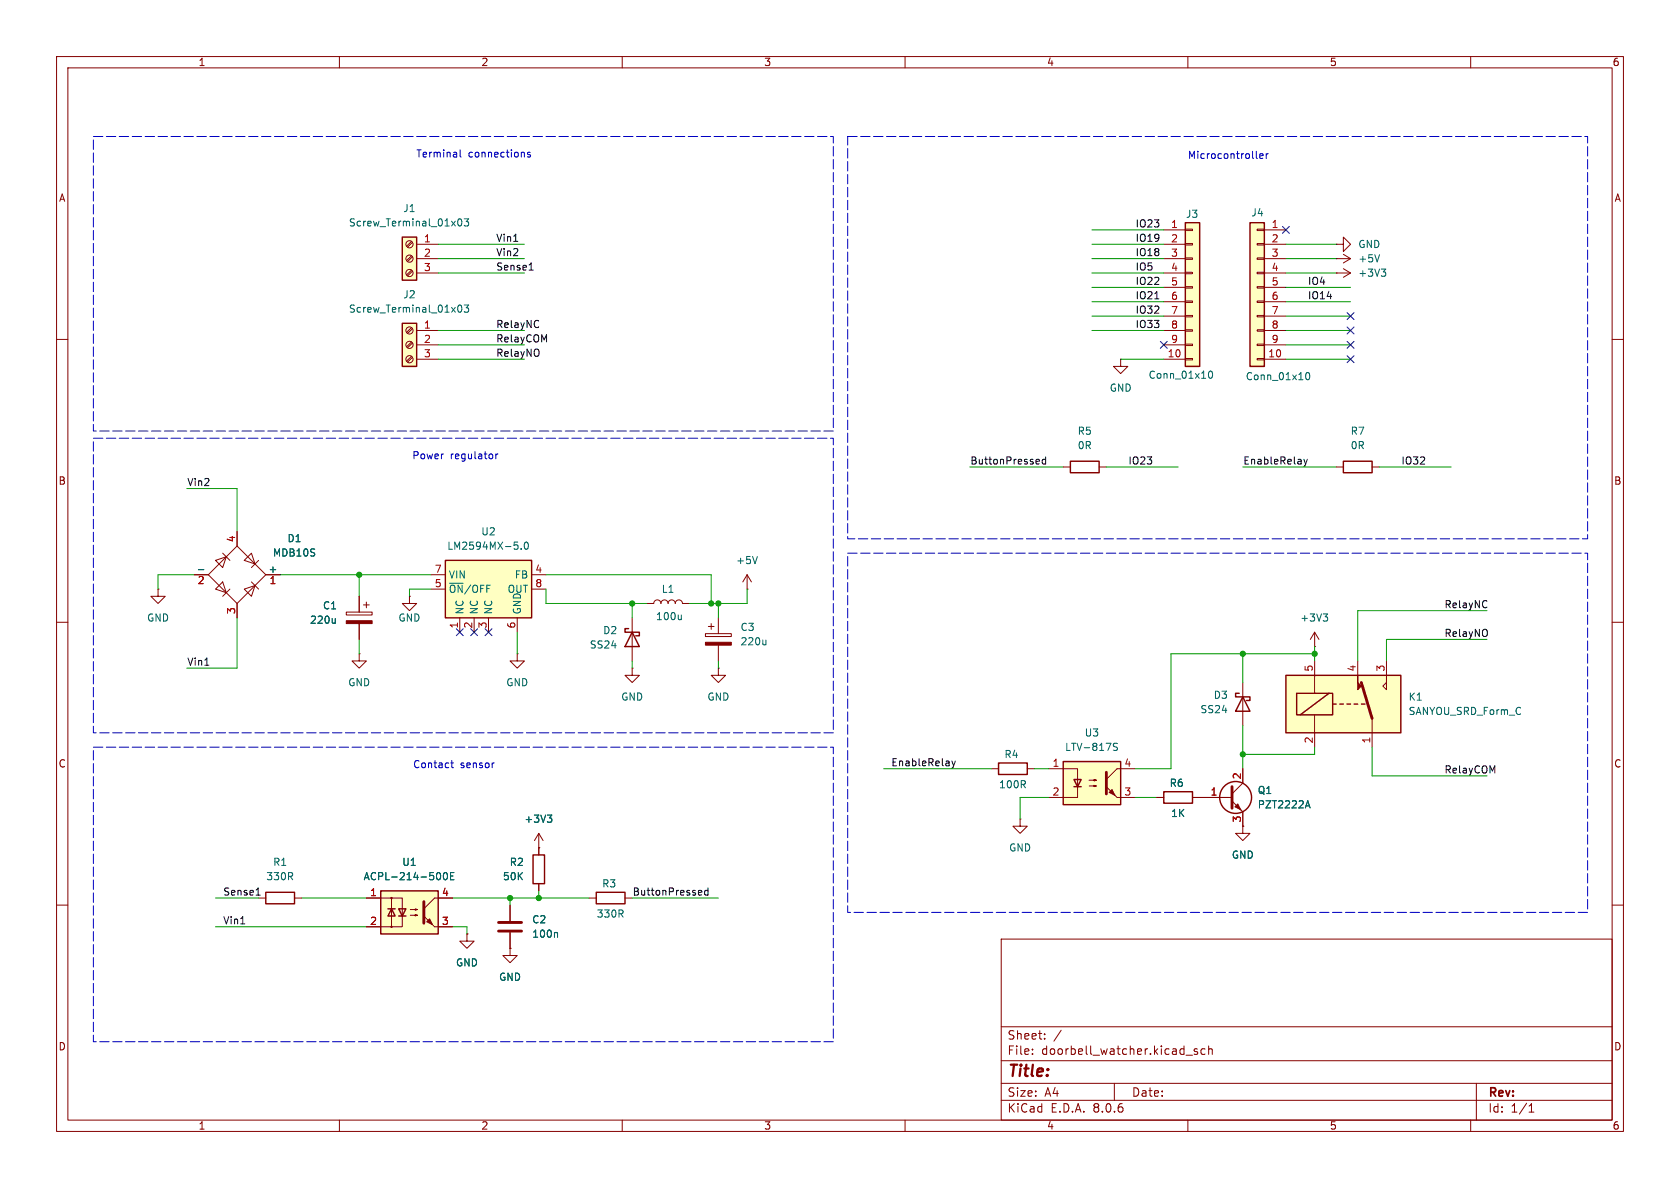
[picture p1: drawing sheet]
<svg xmlns="http://www.w3.org/2000/svg" width="297mm" height="210mm" viewBox="0 0 297 210" stroke-linecap="round" stroke-linejoin="round" font-family="sans-serif">
<g fill="none" stroke="#840000" stroke-width=".18">
<path d="M10 10h277v190h-277zM12 12h273v186h-273zM60 10v2M110 10v2M160 10v2M210 10v2M260 10v2M10 60h2M285 60h2M10 110h2M114.3 106.7h1.3a.64 .64 0 0 1 .6-.7 .64 .64 0 0 1 .6 .7 .64 .64 0 0 1 .7-.7 .64 .64 0 0 1 .6 .7 .64 .64 0 0 1 .6-.7 .64 .64 0 0 1 .7 .7 .64 .64 0 0 1 .6-.7 .64 .64 0 0 1 .6 .7h1.3M285 110h2"/>
<path d="M10 160h2M285 160h2M177 166h108v32h-108zM60 198v2M110 198v2M160 198v2M177 194.5h108M177 191.5h108M177 187.5h108M177 181.5h108M182.5 186.3v.1M182.5 185.5v.1"/>
<path d="M184.7 183.6v.1M184.7 182.8v.1M187.6 182.1l-1.3 2M197 191.5v3M209.7 186.5h1.1M210 198v2M211.7 185.5l-.4-.1-.2 .2 .1 .2 .5 .2v.3h-.6M213 185.5l-.4-.1-.3 .3v.4l.2 .2h.5M213.7 185.5l.2-.1 .3 .1 .1 .9M213.7 184.9v1.5M260 198v2M261 191.5v6.5"/>
<path d="M270.3 196.6h.9M270.3 195.5l.4-.4v1.5"/>
</g>
<path d="M120.5 108.7v.8M120.5 109.4l-.2 .1" fill="none" stroke="#006464" stroke-width=".18"/>
<path d="M209.5 39.4h2.6v25.4h-2.6z" fill="#ffffc2"/>
<g fill="none" stroke="#840000" stroke-width=".18">
<path d="M205.7 40.6h3.8M205.7 43.2h3.8M205.7 45.7h3.8M205.7 48.3h3.8M205.7 50.8h3.8M205.7 53.3h3.8M205.7 55.9h3.8M205.7 58.4h3.8M209.5 58.3h1.3v.2h-1.3zM209.5 55.8h1.3v.2h-1.3zM209.5 53.2h1.3v.3h-1.3zM209.5 50.7h1.3v.2h-1.3z"/>
<path d="M209.5 48.1h1.3v.3h-1.3zM209.5 45.6h1.3v.2h-1.3zM209.5 43.1h1.3v.2h-1.3zM209.5 40.5h1.3v.3h-1.3zM205.7 63.5h3.8M205.7 61h3.8M209.5 63.4h1.3v.2h-1.3zM209.5 60.8h1.3v.3h-1.3zM111.8 118.1v1.3h1.2l-1.2 1.3-1.3-1.3h1.3M111.8 118.1h.1M111.8 109.2v7.6"/>
</g>
<path d="M209.5 39.4h2.6v25.4h-2.6zM111.1 111.1h-.6v.7h2.5v.6h-.6M111.8 111.8l1.2 2.5h-2.5z" fill="none" stroke="#840000" stroke-width=".25"/>
<path d="M213.8 65.7l.1-.1a.68 .68 0 0 1 .5 .6 .68 .68 0 0 1-.5 .7 .84 .84 0 0 1-.1-1.2z" fill="none" stroke="#006464" stroke-width=".18"/>
<path d="M71.1 41.9h2.6v7.6h-2.6z" fill="#ffffc2"/>
<path d="M71.1 41.9h2.6v7.6h-2.6zM47 157.7h5.1v2.1h-5.1z" fill="none" stroke="#840000" stroke-width=".25"/>
<g fill="none" stroke="#840000" stroke-width=".18">
<path d="M72.7 47.8l-.8 .8M72.7 45.2l-.8 .9M72.7 42.7l-.8 .8M72.9 47.9l-.8 .9M72.9 45.4l-.8 .8M72.9 42.8l-.8 .9M73.7 43.2h3.8M73.7 45.7h3.8M73.7 48.3h3.8M61.2 108.2h4.6v.5h-4.6zM63.5 105.4v2.8M63.5 110.2v2.8"/>
<path d="M64.3 106.9h1M64.8 106.4v1M132.1 104.1h.1M132.1 101.6l-.8 1.3M132.1 101.6v2.5M132.1 101.6l.7 1.3M45.7 158.8h1.3M52.1 158.8h1.2M95.2 149.9h.1M95.2 147.3l-.7 1.3M95.2 147.3v2.6M95.2 147.3l.8 1.3"/>
<circle cx="72.4" cy="43.2" r=".63"/>
<circle cx="72.4" cy="45.7" r=".63"/>
<circle cx="72.4" cy="48.3" r=".63"/>
</g>
<path d="M81 38.8l.2-.1a.68 .68 0 0 1 .5 .6 .68 .68 0 0 1-.5 .6l-.2-.1-.1-.3zM82.1 38.7h.8l-.5 .5 .4 .1v.5l-.2 .1-.5-.1M133.9 98.4l-.4 1.2M59.3 109.3v.9M59.3 110.1l-.2 .1M96.8 144.1h.7l-.4 .5M97.3 144.6l.2 .2v.3l-.2 .3" fill="none" stroke="#006464" stroke-width=".18"/>
<path d="M61.2 109.7h4.6v.5h-4.6z" fill="#840000" stroke="#840000" stroke-width=".18"/>
<path d="M78.7 99.1h15.3v10.1h-15.3z" fill="#ffffc2"/>
<path d="M78.7 99.1h15.3v10.1h-15.3zM189.2 81.5h5.1v2.1h-5.1zM105.4 157.7h5.1v2.1h-5.1z" fill="none" stroke="#840000" stroke-width=".25"/>
<g fill="none" stroke="#840000" stroke-width=".18">
<path d="M38.1 99.1l1.9-.7-.6 1.9zM39.4 97.8l1.2 1.3M41.9 96.5l5.1 5.1-5.1 5.1-5.1-5.1zM41.9 94v2.5M43.2 99.1l1.2-1.3 .7 1.9zM45.7 99.1l-1.3 1.2M188 82.6h1.2M194.3 82.6h1.3M27.9 104.1v1.3h1.3l-1.3 1.3-1.2-1.3h1.2M27.9 104.1h.1M34.3 101.6h2.5M39.4 102.9l.6 1.9-1.9-.7z"/>
<path d="M40.6 104.1l-1.2 1.3M41.9 106.7v2.5M43.2 104.1l1.9-.6-.7 1.9zM44.4 102.9l1.3 1.2M47 101.6h2.5M72.4 105.4v1.3h1.3l-1.3 1.3-1.3-1.3h1.3M72.4 105.4h.1M76.2 101.6h2.5M76.2 104.1h2.5M81.3 109.2v2.6M83.8 109.2v2.6M86.4 109.2v2.6"/>
<path d="M91.4 115.6v1.2h1.3l-1.3 1.3-1.2-1.3h1.2M91.4 115.6h.1M91.4 109.2v2.6M94 101.6h2.5M94 104.1h2.5M104.1 158.8h1.3M110.5 158.8h1.3"/>
</g>
<path d="M92.1 97v.1M92.8 96l.2-.2a.68 .68 0 0 1 .4 .7 .68 .68 0 0 1-.4 .6l-.2-.1-.1-.4zM35.1 100.7h.9" fill="none" stroke="#006464" stroke-width=".18"/>
<path d="M71.1 57.2h2.6v7.6h-2.6z" fill="#ffffc2"/>
<path d="M71.1 57.2h2.6v7.6h-2.6zM94.2 151.1h2.1v5.1h-2.1z" fill="none" stroke="#840000" stroke-width=".25"/>
<g fill="none" stroke="#840000" stroke-width=".18">
<path d="M72.7 57.9l-.8 .9M72.9 58.1l-.8 .8M73.7 58.4h3.8M72.7 63l-.8 .8M72.7 60.5l-.8 .8M72.9 63.2l-.8 .8M72.9 60.6l-.8 .9M73.7 61h3.8M73.7 63.5h3.8M198.1 63.5v1.3h1.3l-1.3 1.2-1.3-1.2h1.3M198.1 63.5h.1M95.2 149.9v1.2"/>
<path d="M95.2 156.2v1.3"/>
<circle cx="72.4" cy="58.4" r=".63"/>
<circle cx="72.4" cy="61" r=".63"/>
<circle cx="72.4" cy="63.5" r=".63"/>
</g>
<path d="M81.1 54l.1-.1a.68 .68 0 0 1 .5 .7 .68 .68 0 0 1-.5 .6 .84 .84 0 0 1-.1-1.2zM82.1 53.9h.8l-.5 .5 .4 .1v.6l-.2 .1-.5-.1" fill="none" stroke="#006464" stroke-width=".18"/>
<path d="M221 39.4h2.5v25.4h-2.5z" fill="#ffffc2"/>
<g fill="none" stroke="#840000" stroke-width=".18">
<path d="M222.2 58.3h1.3v.2h-1.3zM222.2 55.8h1.3v.2h-1.3zM222.2 53.2h1.3v.3h-1.3zM222.2 50.7h1.3v.2h-1.3zM222.2 48.1h1.3v.3h-1.3zM222.2 45.6h1.3v.2h-1.3zM222.2 43.1h1.3v.2h-1.3zM222.2 40.5h1.3v.3h-1.3zM223.5 40.6h3.8M223.5 43.2h3.8M223.5 45.7h3.8M223.5 48.3h3.8"/>
<path d="M223.5 50.8h3.8M223.5 53.3h3.8M223.5 55.9h3.8M223.5 58.4h3.8M236.2 48.3h.1M236.2 45.7h.1M236.2 43.2h1.3v-1.3l1.3 1.3-1.3 1.3v-1.3M236.2 43.2h.1M236.2 45.7h2.6M236.2 48.3h2.6M237.5 47.5l1.3 .8M237.5 45l1.3 .7"/>
<path d="M238.8 48.3l-1.3 .7M238.8 45.7l-1.3 .8M222.2 63.4h1.3v.2h-1.3zM222.2 60.8h1.3v.3h-1.3zM223.5 63.5h3.8M223.5 61h3.8M236.2 82.6h1.3M242.6 82.6h1.2M232.4 114.3h.1M232.4 111.8l-.8 1.2M232.4 111.8v2.5M232.4 111.8l.8 1.2"/>
<path d="M219.7 120.7v7.6"/>
</g>
<path d="M221 39.4h2.5v25.4h-2.5zM237.5 81.5h5.1v2.1h-5.1zM219.1 122.6h-.7v.6h2.6v.6h-.7M219.7 123.2l1.3 2.5h-2.6z" fill="none" stroke="#840000" stroke-width=".25"/>
<path d="M243.9 45l-.4 1.3M244.2 47.6h.8l-.4 .5M244.7 48.1l.3 .2v.3l-.3 .2M230.9 66l.2-.1a.68 .68 0 0 1 .5 .6 .68 .68 0 0 1-.5 .6l-.2-.1-.1-.4zM233.9 108.5h.8l-.4 .5M234.5 109l.2 .3v.3l-.2 .2" fill="none" stroke="#006464" stroke-width=".18"/>
<path d="M227.3 119.4h20.3v10.1h-20.3z" fill="#ffffc2"/>
<path d="M232.4 116.8v5.8M240 116.8v2.6M245.1 116.8v5.1l-.6-.6 .6-.6M232.4 126.4v5.7M242.6 127v5.1M90.2 167.6v1.3h1.2l-1.2 1.3-1.3-1.3h1.3M90.2 167.6h.1" fill="none" stroke="#840000" stroke-width=".18"/>
<path d="M227.3 119.4h20.3v10.1h-20.3zM229.2 122.6h6.4v3.8h-6.4zM234.9 122.6l-5 3.8M235.6 124.5h.6M236.9 124.5h.6M238.1 124.5h.7M239.4 124.5h.6M240.7 124.5h.6" fill="none" stroke="#840000" stroke-width=".25"/>
<path d="M240.7 120.7l1.9 6.3" fill="none" stroke="#840000" stroke-width=".51"/>
<path d="M240 119.4v1.3l.7 .6-.7 .6z" fill="#840000" stroke="#840000" stroke-width=".18"/>
<path d="M188 134.6h10.1v7.6h-10.1z" fill="#ffffc2"/>
<g fill="none" stroke="#840000" stroke-width=".25">
<path d="M176.5 134.9h5.1v2h-5.1zM188 134.6h10.1v7.6h-10.1zM189.9 137.8h1.2l-.6 1.3zM189.9 139.1h1.2M205.7 140h5.1v2h-5.1z"/>
<circle cx="218.4" cy="141" r="2.82"/>
</g>
<g fill="none" stroke="#840000" stroke-width=".18">
<path d="M63.5 115.6v1.2h1.3l-1.3 1.3-1.3-1.3h1.3M63.5 115.6h.1M124.7 112h4.6v.5h-4.6zM125.2 110.7h1M125.7 110.2v1.1M127 109.2v2.8M127 114v2.8M175.3 135.9h1.2M181.6 135.9h1.3M185.4 135.9h5.1v3.3M190.5 139.1v1.9h-5.1M192.5 138.9h1.3l-.4 .2v-.3l.4 .1"/>
<path d="M192.5 137.9h1.3l-.4 .1v-.2l.4 .1M200.7 135.9h-3.2l-1.9 1.9M219.7 135.9v2.5l-1.9 1.9M180.3 144.8v1.3h1.3l-1.3 1.2-1.2-1.2h1.2M180.3 144.8h.1M197.5 141h3.2M204.5 141h1.2M210.8 141h7M217.8 141.6l1.9 1.9v2.6M218.9 142.7l.6 .6M219.7 146.1v1.2h1.3l-1.3 1.3-1.3-1.3h1.3M219.7 146.1h.1"/>
<path d="M82.5 165.1v1.3h1.3l-1.3 1.2-1.2-1.2h1.2M82.5 165.1h.1"/>
</g>
<g fill="#840000" stroke="#840000" stroke-width=".18">
<path d="M195.6 139.1l1.9 1.9z"/>
<path d="M196.1 140.1l.5-.5 .5 1z"/>
<path d="M218.3 142.6l.5-.5 .5 1z"/>
<path d="M124.7 113.5h4.6v.5h-4.6z"/>
</g>
<path d="M195.6 136.5v3.8M217.8 139.1v3.8" fill="none" stroke="#840000" stroke-width=".51"/>
<path d="M135.4 113.1v.9M135.4 113.9l-.2 .1M197.5 131.5l-.4-.1-.2 .1v.4l.5 .2 .1 .3-.2 .3-.5-.1M230.9 142.5h.6M231.2 141.5l.4 1.3" fill="none" stroke="#006464" stroke-width=".18"/>
<path d="M67.3 157.5h10.2v7.6h-10.2z" fill="#ffffc2"/>
<path d="M67.3 157.5h10.2v7.6h-10.2zM68.6 160.7h1.2M69.2 160.7l.6 1.2h-1.2zM70.5 160.7h1.3l-.7 1.2zM70.5 161.9h1.3" fill="none" stroke="#840000" stroke-width=".25"/>
<g fill="none" stroke="#840000" stroke-width=".18">
<path d="M41.9 94v2.5M34.3 101.6h2.5M41.9 106.7v2.5M47 101.6h2.5M63.5 105.4v2.8M63.5 110.2v2.8M127 118.1v1.3h1.3l-1.3 1.3-1.3-1.3h1.3M127 118.1h.1M219.7 135.9v2.5M64.8 158.8h6.3v5h-6.3M69.2 158.8v5M80 158.8h-3.2l-1.9 1.9"/>
<path d="M95.2 149.9h.1M95.2 149.9v1.2M95.2 156.2v1.3M204.5 141h1.2M210.8 141h6.4M219.7 146.1h.1M219.7 143.5v2.6M72.5 161.8h1.3l-.4 .1v-.2l.4 .1M72.5 160.8h1.3l-.4 .1v-.2l.4 .1M76.8 163.8h3.2M82.5 165.1h.1M90.2 167.6h.1"/>
<path d="M90.2 160v2.8M90.2 164.8v2.8"/>
<circle cx="69.2" cy="158.7" r=".13"/>
<circle cx="69.2" cy="163.8" r=".13"/>
</g>
<g fill="#840000" stroke="#840000" stroke-width=".18">
<path d="M74.9 161.9l1.9 1.9z"/>
<path d="M75.4 162.9l.5-.5 .6 1z"/>
</g>
<path d="M74.9 159.4v3.8M88.1 164.6h4.1M88.1 163.1h4.1" fill="none" stroke="#840000" stroke-width=".51"/>
<path d="M35.1 100.7h.9M59.3 109.3v.9M59.3 110.1l-.2 .1M77.5 154.2a.68 .68 0 0 1 .4 .7 .68 .68 0 0 1-.4 .6M78.6 154.3l.1-.1a.68 .68 0 0 1 .4 .7 .68 .68 0 0 1-.4 .6 .84 .84 0 0 1-.1-1.2zM79.6 154.9h.5M80.3 154.2h-.7v1.3h.7M96.8 144.1h.7l-.4 .5M97.3 144.6l.2 .2v.3l-.2 .3M230.9 142.5h.6M231.2 141.5l.4 1.3M98.4 164.8l.2 .2v.7" fill="none" stroke="#006464" stroke-width=".18"/>
<g fill="none" stroke="#0f0f0f" stroke-width=".18">
<path d="M90.8 42.7h.7M93.5 47.7h.8M93.8 46.7l.1-.2v1.2M204.1 52.8h.8M183.3 81.2l.4 .1 .1 .2-.6 .1M183.7 82h-.4M184.9 81.3l-.4-.1-.2 .2 .1 .6h.5M184.9 80.8v1.2M230.5 81.2l.3 .8M230.8 82l-.3 .5M231.1 81.2l-.3 .8M36.2 117.6h.7"/>
<path d="M168.3 134.5l.3 .9M168.6 135.4l-.3 .4M168.9 134.5l-.3 .9M45.3 158.2h.7M45.5 157.1l.1-.1v1.2M123.7 157.4l.3 .1 .1 .2-.6 .1M124 158.2h-.3M125.2 157.5l-.4-.1-.2 .2 .1 .6h.5M125.2 157v1.2M42.6 163.3h.7"/>
</g>
<path d="M81.3 26.5v1.1l.2 .2M93.7 27l-.3-.1-.1 .2v.2l.4 .1v.3h-.4M222.1 27.8l.2 .2M222.7 27.6l.6-.1-.1-.3h-.3l-.2 .2 .1 .6h.4M223.9 27.2v.8M224.2 27.2l-.3 .2M87.7 80.3v.8M88 80.3l-.3 .2M79.7 134.9h.5M79.9 134.4v1.1l.3 .2M87.2 134.9h.2" fill="none" stroke="#0000c2" stroke-width=".18"/>
<path d="M16.5 24.1h130.8v52.1h-130.8zM149.9 24.1h130.8v71.2h-130.8zM16.5 77.5h130.8v52h-130.8zM149.9 97.8h130.8v63.5h-130.8zM16.5 132.1h130.8v52.1h-130.8z" fill="none" stroke="#0000c2" stroke-width=".18" stroke-dasharray="1.7 .6"/>
<g fill="none" stroke="#009600" stroke-width=".18">
<path d="M77.5 45.7h15.2M77.5 43.2h15.2M77.5 48.3h15.2M77.5 58.4h15.2M193 40.6h12.7M193 45.7h12.7M193 43.2h12.7M193 48.3h12.7M193 53.3h12.7M193 58.4h12.7M193 55.9h12.7M193 50.8h12.7"/>
<path d="M227.3 45.7h8.9M227.3 43.2h8.9M227.3 48.3h8.9M227.3 53.3h11.5M227.3 58.4h11.5M227.3 55.9h11.5M227.3 50.8h11.5M77.5 63.5h15.2M77.5 61h15.2M198.1 63.5h7.6M227.3 63.5h11.5M227.3 61h11.5"/>
<path d="M33 86.4h8.9v7.6M171.4 82.6h16.6M195.6 82.6h12.7M219.7 82.6h16.5M243.8 82.6h12.7M34.3 101.6h-6.4v2.5M41.9 109.2v8.9h-8.9M49.5 101.6h26.7M63.5 101.6v3.8M63.5 113v2.6M76.2 104.1h-3.8v1.3M91.4 111.8v3.8"/>
<path d="M96.5 101.6h29.2v5.1M96.5 104.1v2.6h17.8M111.8 106.7v2.5M111.8 116.8v1.3M127 106.7v2.5M127 116.8v1.3M132.1 104.1v2.6h-10.2M219.7 115.6v5.1M232.4 114.3v2.5M232.4 115.6h-25.4v20.3h-6.3M262.9 113h-17.8v3.8M262.9 108h-22.9v8.8"/>
<path d="M156.2 135.9h19.1M182.9 135.9h2.5M219.7 128.3v7.6M232.4 132.1v1.3h-12.7M242.6 132.1v5.1h20.3M38.1 158.8h7.6M53.3 158.8h11.5M80 158.8h24.1M90.2 158.8v1.2M95.2 157.5v1.3M111.8 158.8h15.2M185.4 141h-5.1v3.8"/>
<path d="M200.7 141h3.8M38.1 163.8h26.7M80 163.8h2.5v1.3"/>
</g>
<g fill="none" stroke="#000084" stroke-width=".18">
<path d="M226.7 40l1.2 1.2M227.9 40l-1.2 1.2M238.2 55.3l1.2 1.2M238.2 57.8l1.2 1.2M239.4 55.3l-1.2 1.2M239.4 57.8l-1.2 1.2M205.1 60.4l1.2 1.2M206.3 60.4l-1.2 1.2M238.2 60.4l1.2 1.2M238.2 62.9l1.2 1.2M239.4 60.4l-1.2 1.2M239.4 62.9l-1.2 1.2"/>
<path d="M80.7 111.2l1.2 1.2M81.9 111.2l-1.2 1.2M83.2 111.2l1.2 1.2M84.4 111.2l-1.2 1.2M85.8 111.2l1.2 1.2M87 111.2l-1.2 1.2"/>
</g>
<g fill="#009600" stroke="#009600" stroke-width=".18">
<circle cx="90.2" cy="158.8" r=".46"/>
<circle cx="95.2" cy="158.8" r=".46"/>
<circle cx="111.8" cy="106.7" r=".46"/>
<circle cx="125.7" cy="106.7" r=".46"/>
<circle cx="219.7" cy="133.4" r=".46"/>
<circle cx="232.4" cy="115.6" r=".46"/>
<circle cx="219.7" cy="115.6" r=".46"/>
<circle cx="127" cy="106.7" r=".46"/>
<circle cx="63.5" cy="101.6" r=".46"/>
</g>
<text font-size="2.8" fill="#840000" x="178" y="190.9">Title:</text>
<g font-size="2.1" fill="#840000">
<text x="178" y="184">Sheet:</text>
<text x="178" y="186.7">File:</text>
<text x="184.1" y="186.7">doorbell_watcher.kicad_sch</text>
<text x="178" y="196.9">KiCad</text>
<text x="178" y="194.1">Size:</text>
<text x="184.7" y="194.1">A4</text>
<text x="185.7" y="196.9">E.D.A.</text>
<text x="193.3" y="196.9">8.0.6</text>
<text x="200" y="194.1">Date:</text>
<text x="263" y="194.3">Rev:</text>
<text x="263" y="196.9">Id:</text>
<text x="267.1" y="196.9">1/1</text>
</g>
<g font-size="1.8" fill="#840000">
<text x="35" y="11.9">1</text>
<text x="85" y="11.9">2</text>
<text x="135" y="11.9">3</text>
<text x="185" y="11.9">4</text>
<text x="235" y="11.9">5</text>
<text x="285" y="11.9">6</text>
<text x="10.3" y="35.9">A</text>
<text x="285.3" y="35.9">A</text>
<text x="10.3" y="85.9">B</text>
<text x="285.3" y="85.9">B</text>
<text x="10.3" y="135.9">C</text>
<text x="285.3" y="135.9">C</text>
<text x="10.3" y="185.9">D</text>
<text x="285.3" y="185.9">D</text>
<text x="35" y="199.9">1</text>
<text x="85" y="199.9">2</text>
<text x="135" y="199.9">3</text>
<text x="185" y="199.9">4</text>
<text x="235" y="199.9">5</text>
<text x="285" y="199.9">6</text>
</g>
<g font-size="1.8" fill="#0000c2">
<text x="73.5" y="28">Terminal</text>
<text x="82.8" y="28">connections</text>
<text x="209.9" y="28.3">Microcontroller</text>
<text x="72.8" y="81.4">Power</text>
<text x="79.6" y="81.4">regulator</text>
<text x="72.9" y="136">Contact</text>
<text x="81.4" y="136">sensor</text>
</g>
<g font-size="1.8" fill="#006464">
<text x="61.6" y="40.2">Screw_Terminal_01x03</text>
<text x="71.2" y="37.7">J1</text>
<text x="209.6" y="38.7">J3</text>
<text x="221.1" y="38.5">J4</text>
<text x="240" y="46.6">+5V</text>
<text x="240" y="44">GND</text>
<text x="71.2" y="52.9">J2</text>
<text x="240" y="49.1">+3V3</text>
<text x="61.6" y="55.5">Screw_Terminal_01x03</text>
<text x="196.1" y="69.4">GND</text>
<text x="203" y="67.2">Conn_01x10</text>
<text x="220.1" y="67.4">Conn_01x10</text>
<text x="190.4" y="77.1">R5</text>
<text x="238.7" y="77.1">R7</text>
<text x="190.4" y="79.6">0R</text>
<text x="238.7" y="79.6">0R</text>
<text x="85" y="94.8">U2</text>
<text x="47.4" y="101.3">+</text>
<text x="48.2" y="98.6">MDB10S</text>
<text x="50.7" y="96">D1</text>
<text x="79" y="97.4">LM2594MX-5.0</text>
<text x="130" y="99.9">+5V</text>
<text x="57" y="107.9">C1</text>
<text x="79.2" y="105">~{ON}/OFF</text>
<text x="79.2" y="102.5">VIN</text>
<text x="89.6" y="105">OUT</text>
<text x="90.9" y="102.5">FB</text>
<text x="116.9" y="105">L1</text>
<text x="25.9" y="110.1">GND</text>
<text x="54.7" y="110.5">220u</text>
<text x="70.3" y="110.1">GND</text>
<text x="82.1" y="108.7" transform="rotate(-90 82.1 108.7)">NC</text>
<text x="84.7" y="108.7" transform="rotate(-90 84.7 108.7)">NC</text>
<text x="87.2" y="108.7" transform="rotate(-90 87.2 108.7)">NC</text>
<text x="92.3" y="108.7" transform="rotate(-90 92.3 108.7)">GND</text>
<text x="106.5" y="112.3">D2</text>
<text x="115.9" y="109.8">100u</text>
<text x="130.8" y="111.7">C3</text>
<text x="229.8" y="110.1">+3V3</text>
<text x="104.2" y="114.8">SS24</text>
<text x="130.8" y="114.3">220u</text>
<text x="61.5" y="121.5">GND</text>
<text x="89.4" y="121.5">GND</text>
<text x="109.7" y="124.1">GND</text>
<text x="125" y="124.1">GND</text>
<text x="214.5" y="123.7">D3</text>
<text x="248.9" y="124.1">K1</text>
<text x="191.7" y="130.4">U3</text>
<text x="212.1" y="126.3">SS24</text>
<text x="248.9" y="126.6">SANYOU_SRD_Form_C</text>
<text x="177.5" y="134.2">R4</text>
<text x="188.2" y="132.9">LTV-817S</text>
<text x="176.5" y="139.5">100R</text>
<text x="206.7" y="139.3">R6</text>
<text x="222.3" y="143.1">PZT2222A</text>
<text x="222.3" y="140.6">Q1</text>
<text x="92.6" y="145.6">+3V3</text>
<text x="206.9" y="144.6">1K</text>
<text x="47" y="155.8">330R</text>
<text x="48.2" y="153.3">R1</text>
<text x="64.2" y="155.8">ACPL-214-500E</text>
<text x="71" y="153.3">U1</text>
<text x="88.8" y="155.8">50K</text>
<text x="90" y="153.3">R2</text>
<text x="178.3" y="150.7">GND</text>
<text x="217.7" y="152">GND</text>
<text x="106.4" y="157.1">R3</text>
<text x="94" y="163.4">C2</text>
<text x="94" y="166">100n</text>
<text x="105.4" y="162.4">330R</text>
<text x="80.5" y="171">GND</text>
<text x="88.1" y="173.6">GND</text>
</g>
<g font-size="1.8" fill="#0f0f0f">
<text x="200.7" y="40.3">IO23</text>
<text x="87.6" y="47.9">Sense1</text>
<text x="87.6" y="45.4">Vin2</text>
<text x="87.6" y="42.8">Vin1</text>
<text x="200.7" y="42.8">IO19</text>
<text x="200.7" y="45.4">IO18</text>
<text x="200.7" y="47.9">IO5</text>
<text x="200.7" y="50.5">IO22</text>
<text x="200.7" y="53">IO21</text>
<text x="231.1" y="53">IO14</text>
<text x="231.1" y="50.5">IO4</text>
<text x="87.6" y="58.1">RelayNC</text>
<text x="200.7" y="58.1">IO33</text>
<text x="200.7" y="55.5">IO32</text>
<text x="87.6" y="63.2">RelayNO</text>
<text x="87.6" y="60.6">RelayCOM</text>
<text x="171.4" y="82.2">ButtonPressed</text>
<text x="199.4" y="82.2">IO23</text>
<text x="219.7" y="82.2">EnableRelay</text>
<text x="247.6" y="82.2">IO32</text>
<text x="33" y="86">Vin2</text>
<text x="255.3" y="107.6">RelayNC</text>
<text x="255.3" y="112.7">RelayNO</text>
<text x="33" y="117.8">Vin1</text>
<text x="157.5" y="135.5">EnableRelay</text>
<text x="255.3" y="136.8">RelayCOM</text>
<text x="39.4" y="158.4">Sense1</text>
<text x="111.8" y="158.4">ButtonPressed</text>
<text x="39.4" y="163.5">Vin1</text>
</g>
<g font-size="1.8" fill="#a90000">
<text x="206.9" y="40.4">1</text>
<text x="224.7" y="40.4">1</text>
<text x="74.9" y="42.9">1</text>
<text x="74.9" y="45.5">2</text>
<text x="206.9" y="42.9">2</text>
<text x="206.9" y="45.5">3</text>
<text x="224.7" y="42.9">2</text>
<text x="224.7" y="45.5">3</text>
<text x="74.9" y="48">3</text>
<text x="206.9" y="48">4</text>
<text x="206.9" y="50.5">5</text>
<text x="206.9" y="53.1">6</text>
<text x="224.7" y="48">4</text>
<text x="224.7" y="50.5">5</text>
<text x="224.7" y="53.1">6</text>
<text x="74.9" y="58.2">1</text>
<text x="206.9" y="55.6">7</text>
<text x="206.9" y="58.2">8</text>
<text x="224.7" y="55.6">7</text>
<text x="224.7" y="58.2">8</text>
<text x="74.9" y="60.7">2</text>
<text x="74.9" y="63.2">3</text>
<text x="206.3" y="63.2">10</text>
<text x="206.9" y="60.7">9</text>
<text x="224.1" y="63.2">10</text>
<text x="224.7" y="60.7">9</text>
<text x="41.7" y="96" transform="rotate(-90 41.7 96)">4</text>
<text x="76.8" y="101.3">7</text>
<text x="94.5" y="101.3">4</text>
<text x="34.9" y="103.6">2</text>
<text x="47.6" y="103.6">1</text>
<text x="76.8" y="103.9">5</text>
<text x="94.5" y="103.9">8</text>
<text x="41.7" y="108.7" transform="rotate(-90 41.7 108.7)">3</text>
<text x="81" y="111.2" transform="rotate(-90 81 111.2)">1</text>
<text x="83.6" y="111.2" transform="rotate(-90 83.6 111.2)">2</text>
<text x="86.1" y="111.2" transform="rotate(-90 86.1 111.2)">3</text>
<text x="91.2" y="111.2" transform="rotate(-90 91.2 111.2)">6</text>
<text x="232.2" y="118.8" transform="rotate(-90 232.2 118.8)">5</text>
<text x="239.8" y="118.8" transform="rotate(-90 239.8 118.8)">4</text>
<text x="244.9" y="118.8" transform="rotate(-90 244.9 118.8)">3</text>
<text x="232.2" y="131.5" transform="rotate(-90 232.2 131.5)">2</text>
<text x="242.3" y="131.5" transform="rotate(-90 242.3 131.5)">1</text>
<text x="186" y="135.6">1</text>
<text x="198.7" y="135.6">4</text>
<text x="219.5" y="137.9" transform="rotate(-90 219.5 137.9)">2</text>
<text x="186" y="140.7">2</text>
<text x="198.7" y="140.7">3</text>
<text x="213.9" y="140.7">1</text>
<text x="219.5" y="145.5" transform="rotate(-90 219.5 145.5)">3</text>
<text x="65.3" y="158.5">1</text>
<text x="78" y="158.5">4</text>
<text x="65.3" y="163.6">2</text>
<text x="78" y="163.6">3</text>
</g>
</svg>
